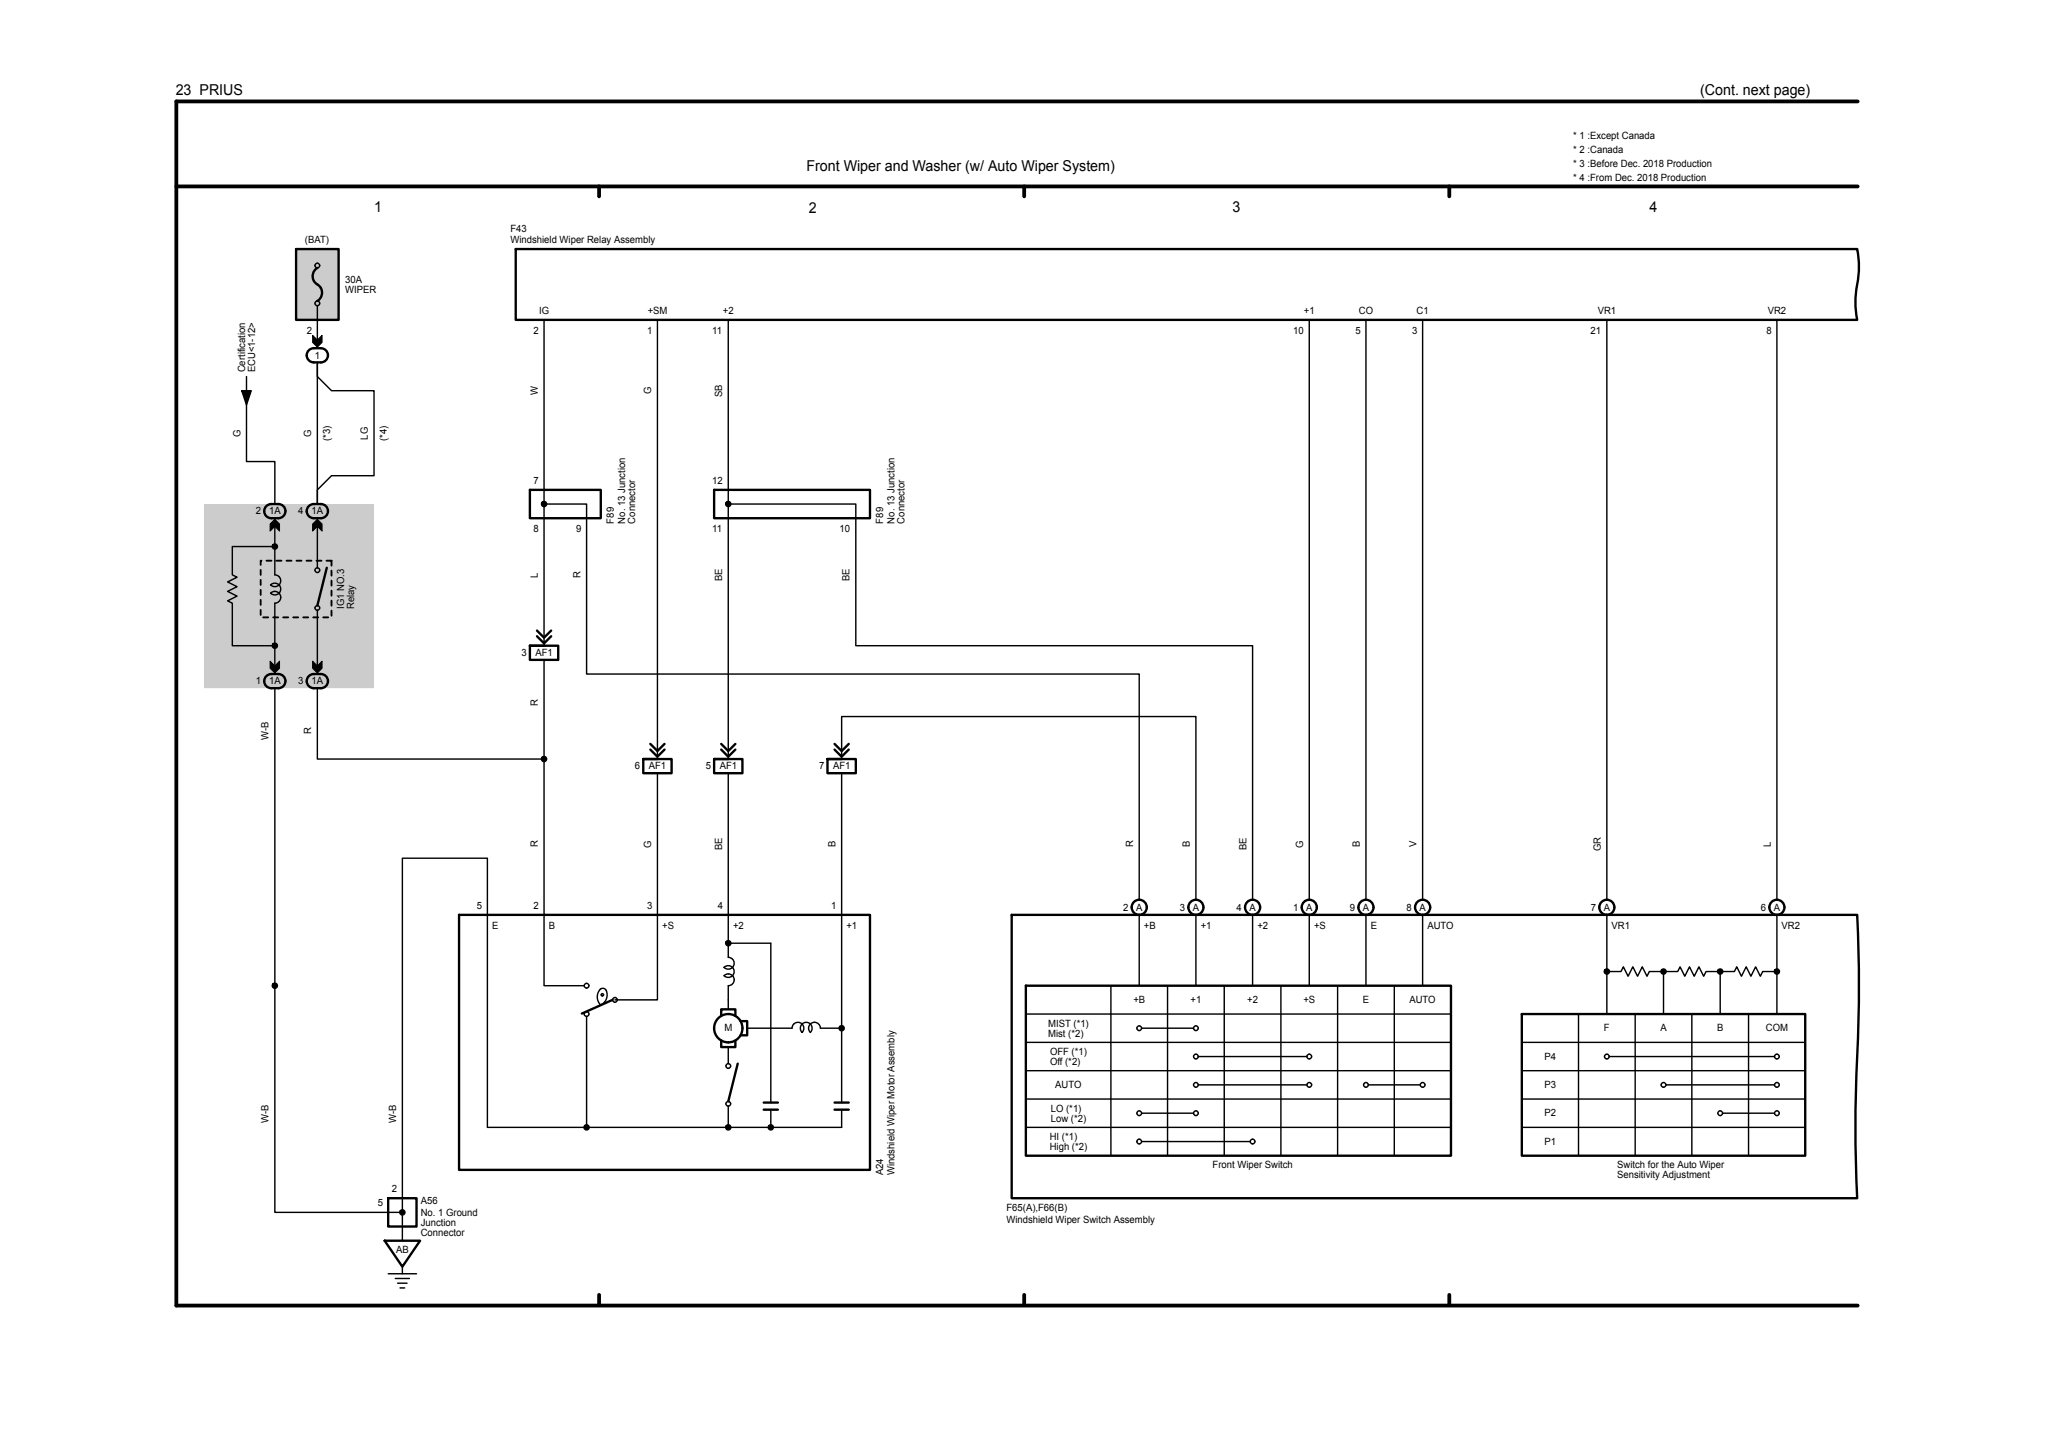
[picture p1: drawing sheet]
<svg xmlns="http://www.w3.org/2000/svg" width="297mm" height="210mm" viewBox="0 0 297 210" stroke-linecap="round" stroke-linejoin="round" font-family="sans-serif">
<path d="M269.5 14.7h-243.9v174.8h243.9M25.6 27.1h243.9M86.9 27v1.5M148.6 27v1.5M210.3 27v1.5M86.9 187.9v1.5M148.6 187.9v1.5M210.3 187.9v1.5" fill="none" stroke="#000" stroke-width=".55"/>
<g fill="#ccc">
<path d="M29.6 73.2h24.7v26.7h-24.7z"/>
<path d="M43 36.1h6.1v10.3h-6.1z"/>
</g>
<g fill="none" stroke="#000" stroke-width=".34">
<path d="M43 36.1h6.1v10.3h-6.1zM46 38.9a1.43 1.43 0 0 0 .2 2.5 1.4 1.4 0 0 1-.2 2.3M74.8 36.1h194.7a16.9 16.9 0 0 1-.3 6.7v1.4l.3 2.2h-194.7zM44.7 51l.2-.3a2.23 2.23 0 0 1 2.5 .3 1.03 1.03 0 0 1 .1 1 1.03 1.03 0 0 1-.9 .6h-1.1a1.03 1.03 0 0 1-.9-.6 1.03 1.03 0 0 1 .1-1zM38.8 73.3a2.22 2.22 0 0 1 2.4 .3 1.03 1.03 0 0 1 .1 1 1.03 1.03 0 0 1-.9 .6h-1a1.03 1.03 0 0 1-1-.7 1.03 1.03 0 0 1 .4-1.2zM44.9 73.3a2.23 2.23 0 0 1 2.5 .3 1.03 1.03 0 0 1 .1 1 1.03 1.03 0 0 1-.9 .6h-1.1a1.03 1.03 0 0 1-.9-.7 1.03 1.03 0 0 1 .3-1.2zM76.9 71.1h10.3v4.1h-10.3zM103.6 71.1h22.6v4.1h-22.6zM38.8 98a2.22 2.22 0 0 1 2.4 .2 1.03 1.03 0 0 1 .1 1.1 1.03 1.03 0 0 1-.9 .6h-1a1.03 1.03 0 0 1-1-.7 1.03 1.03 0 0 1 .4-1.2zM44.9 98a2.22 2.22 0 0 1 2.5 .2 1.03 1.03 0 0 1 .1 1.1 1.03 1.03 0 0 1-.9 .6h-1.1a1.03 1.03 0 0 1-.9-.7 1.03 1.03 0 0 1 .3-1.2zM47.4 82.4l-1.4 5.5M76.9 93.7h4.1v2.1h-4.1z"/>
<path d="M76.9 93.7h2M77.9 92.3l1 1.1 1.1-1.1M77.9 91.5l1 1 1.1-1M93.3 110.2h4.1v2h-4.1zM93.3 110.2h2.1M94.4 108.8l1 1 1-1M94.4 108l1 1 1-1M103.6 110.2h4.1v2h-4.1zM103.6 110.2h2.1M104.6 108l1.1 1 1-1M104.6 108.8l1.1 1 1-1M120.1 110.2h4.1v2h-4.1z"/>
<path d="M120.1 110.2h2M121.1 108.8l1 1 1-1M121.1 108l1 1 1-1M66.6 132.8h59.6v37h-59.6zM146.8 132.8h122.7a239.5 239.5 0 0 1-.2 25l-.1 7.2 .3 8.9h-122.7zM88.9 145.1l-4.5 2M104.6 151v1h2.1v-1M104.6 147.4v-.9h2.1v.9M107 154.4l-1.3 5.4M107.4 148.2h1v2.1h-1M148.8 143.1h61.7v24.6h-61.7zM220.8 147.2h41.1v20.5h-41.1z"/>
<path d="M56.3 173.9h4.1v4.1h-4.1zM110.8 161h2.1M110.8 160h2.1M121.1 161h2M121.1 160h2M55.8 180.1h5.1l-2.5 3.7z"/>
<circle cx="165.3" cy="131.7" r="1.1"/>
<circle cx="173.5" cy="131.7" r="1.1"/>
<circle cx="181.7" cy="131.7" r="1.1"/>
<circle cx="190" cy="131.7" r="1.1"/>
<circle cx="198.2" cy="131.7" r="1.1"/>
<circle cx="206.4" cy="131.7" r="1.1"/>
<circle cx="233.1" cy="131.7" r="1.1"/>
<circle cx="257.8" cy="131.7" r="1.1"/>
<circle cx="105.7" cy="149.2" r="2.06"/>
</g>
<g fill="none" stroke="#000" stroke-width=".21">
<path d="M35.1 56.7h1.4l-.7 2.1-.7-2.1h.1l.6 1.6 .5-1.6h-.1l-.4 1.2-.4-1.2h.1l.3 .8 .2-.8M35.8 54.6v12.4h4.1v6.2M46 52.6v2l2.1 2.1h6.2v12.3h-6.2l-2.1 2.1v2.1zM46 44.4v6.1M78.9 46.4v47.3M95.4 46.4v63.8M105.7 46.4v63.8M190 46.4v84.2M198.2 46.4v84.2M206.4 46.4v84.2M233.1 46.4v84.2M257.8 46.4v84.2"/>
<path d="M39.6 79.1a.38 .38 0 0 0 .2 .6 .38 .38 0 0 0 .4-.4 .38 .38 0 0 0-.5-.3l-.1 .1 .1 .3 .2 .1 .2-.2-.2-.2h-.1l.1 .2h-6.2v4.1l.7 .4-1.4 .7 1.4 .6-1.4 .7 1.4 .7-1.4 .7 .7 .3v6.2h6.2l-.1-.2h.1l.2 .2-.1 .1-.2 .1-.2-.4a.38 .38 0 0 1 .6 0 .38 .38 0 0 1-.3 .6 .38 .38 0 0 1-.4-.5l.1-.1M39.9 75.2v8.2a.86 .86 0 0 1 .8 1.2 .86 .86 0 0 1-1.4 .3 .86 .86 0 0 1 1.2 0 .86 .86 0 0 1 0 1.2 .86 .86 0 0 1-1.2 0 .86 .86 0 0 1 1.4 .3 .86 .86 0 0 1-.8 1.1v10.3M46 75.2v7.2M78.7 72.9a.38 .38 0 0 0 .1 .6 .38 .38 0 0 0 .5-.4 .38 .38 0 0 0-.6-.3v.1v.3l.3 .2 .1-.2v-.2h-.3l.1 .2h6.2v24.6h80.2v32.8M105.4 72.9a.38 .38 0 0 0 .2 .6 .38 .38 0 0 0 .4-.4 .38 .38 0 0 0-.5-.3l-.1 .1 .1 .3 .2 .2 .1-.1v-.3h-.2l.1 .2h18.5v20.5h57.5v36.9M39.9 99.9v43.2M46 99.9v10.3h32.9l-.1-.2h.2l.1 .2v.1h-.3l-.1-.4a.38 .38 0 0 1 .6 .1 .38 .38 0 0 1-.3 .5 .38 .38 0 0 1-.4-.5l.1-.1M46 88.6v9.2M78.9 95.8v47.3h5.9M95.4 112.2v32.9h-6.2M105.7 112.2v26.7M122.1 110.2v-6.2h51.4v26.6"/>
<path d="M122.1 112.2v47.8M105.4 136.6a.38 .38 0 0 0 .1 .6 .38 .38 0 0 0 .5-.3 .38 .38 0 0 0-.5-.3h-.1l.1 .4 .2 .1 .1-.1v-.2l-.2-.1 .1 .2h6.1v23.1M105.7 138.9a.86 .86 0 0 1 .8 .6 .86 .86 0 0 1-.2 .9M165.3 132.8v10.3M173.5 132.8v10.3M181.7 132.8v10.3M190 132.8v10.3M198.2 132.8v10.3M206.4 132.8v10.3M233.1 132.8v14.4M257.8 132.8v14.4M39.6 142.8a.38 .38 0 0 0 .2 .6 .38 .38 0 0 0 .5-.4 .38 .38 0 0 0-.6-.3l-.1 .1 .1 .3 .2 .2 .2-.2-.1-.2h-.2l.1 .2"/>
<path d="M39.9 143.1v32.8h18.5l-.1-.1 .1-.1 .1 .1v.3h-.2l-.2-.4a.38 .38 0 0 1 .6 .1 .38 .38 0 0 1-.3 .5 .38 .38 0 0 1-.4-.5l.1-.1M85.1 147.5v16.1l-.1-.2h.1l.2 .2-.2 .2-.2-.1a.3 .3 0 0 1 .2-.5 .3 .3 0 0 1 .4 .3 .38 .38 0 0 1-.5 .5 .38 .38 0 0 1-.2-.6M87.1 143.6a.55 .55 0 0 1 .9 .1 1.64 1.64 0 0 1-.8 2.2 1.63 1.63 0 0 1-.1-2.3zM105.1 140.4a.85 .85 0 0 1 1.2 0 .86 .86 0 0 1-1.2 0zM105.7 152v2.4M106.3 140.4a.86 .86 0 0 1 0 1.2 .86 .86 0 0 1-1.2 0 .86 .86 0 0 1 1.4 .3 .86 .86 0 0 1-.8 1.2v3.4M121.8 149a.38 .38 0 0 0 .2 .6 .38 .38 0 0 0 .5-.4 .38 .38 0 0 0-.6-.3l-.1 .1 .1 .3 .1 .1h.3v-.2l-.1-.2h-.2l.1 .2h-3.1a.86 .86 0 0 0-1.2-.8 .86 .86 0 0 0-.2 1.4 .86 .86 0 0 0 0-1.2 .86 .86 0 0 0-1.2 0 .86 .86 0 0 0 0 1.2 .86 .86 0 0 0-.3-1.4 .86 .86 0 0 0-1.2 .8h-6.5M148.8 155.4h61.7M148.8 159.5h61.7M148.8 151.3h61.7M148.8 147.2h61.7M161.2 143.1v24.6"/>
<path d="M165.6 149.2h7.6M169.4 143.1v24.6M173.9 157.4h15.7M173.9 153.3h15.7M177.6 143.1v24.6M185.9 143.1v24.6M194.1 143.1v24.6M198.5 157.4h7.6M202.3 143.1v24.6M220.8 155.4h41.1M220.8 159.5h41.1M220.8 151.3h41.1"/>
<path d="M229 147.2v20.5M232.8 140.8a.38 .38 0 0 0 .2 .6 .38 .38 0 0 0 .5-.4 .38 .38 0 0 0-.6-.3l-.1 .1 .1 .3 .3 .1 .1-.2v-.1l-.3-.1 .1 .2h2.1l.3-.7 .7 1.4 .7-1.4 .7 1.4 .7-1.4 .7 1.4 .3-.7h2.1M233.5 153.3h24M237.2 147.2v20.5M241.1 140.8a.38 .38 0 0 0 .1 .6 .38 .38 0 0 0 .5-.4 .38 .38 0 0 0-.5-.3l-.1 .1 .1 .3 .2 .1 .2-.2-.1-.1-.2-.1 .1 .2M241.4 141h2l.4-.7 .6 1.4 .7-1.4 .7 1.4 .7-1.4 .7 1.4 .3-.7h2.1M241.4 141v6.2M241.7 157.4h15.8M245.5 147.2v20.5M249.3 140.8a.38 .38 0 0 0 .2 .6 .38 .38 0 0 0 .5-.4 .38 .38 0 0 0-.6-.3l-.1 .1 .1 .3 .2 .1 .1-.1v-.2l-.1-.1h-.1l.1 .2M249.6 141v6.2M253.7 147.2v20.5"/>
<path d="M257.5 140.8a.38 .38 0 0 0 .2 .6 .38 .38 0 0 0 .5-.4 .38 .38 0 0 0-.6-.3l-.1 .1 .1 .3 .1 .1 .3-.1v-.1l-.2-.2h-.1l.1 .2h-2l-.4 .7-.7-1.4-.7 1.4-.6-1.4-.7 1.4-.7-1.4-.4 .7h-2M105.7 160.5v3.1l-.1-.2 .2 .1v.2l-.2 .1-.2-.4a.38 .38 0 0 1 .6 0 .38 .38 0 0 1-.3 .6 .38 .38 0 0 1-.4-.5l.1-.1M111.8 161v2.6l-.1-.2 .3 .1v.1l-.1 .2-.3-.1a.3 .3 0 0 1 .2-.5 .3 .3 0 0 1 .4 .3 .38 .38 0 0 1-.4 .5 .38 .38 0 0 1-.3-.6M122.1 161v2.6h-51.4v-39h-12.3v55.5M148.8 163.6h61.7M165.6 161.6h7.6M165.6 165.7h15.8M220.8 163.6h41.1M249.9 161.6h7.6M56.3 184.9h4.1M57.4 185.5h2M57.7 186.2h1.4"/>
<path d="M58 186.9h.7M58.4 183.8v1.1"/>
<circle cx="46" cy="38.5" r=".34"/>
<circle cx="46" cy="44" r=".34"/>
<circle cx="46" cy="88.2" r=".34"/>
<circle cx="46" cy="82.7" r=".34"/>
<circle cx="85.1" cy="143.1" r=".34"/>
<circle cx="85.1" cy="147.2" r=".34"/>
<circle cx="87.4" cy="144.4" r=".17"/>
<circle cx="89.2" cy="145.1" r=".34"/>
<circle cx="105.7" cy="154.7" r=".34"/>
<circle cx="165.3" cy="149.2" r=".34"/>
<circle cx="173.5" cy="153.3" r=".34"/>
<circle cx="173.5" cy="149.2" r=".34"/>
<circle cx="173.5" cy="157.4" r=".34"/>
<circle cx="190" cy="157.4" r=".34"/>
<circle cx="190" cy="153.3" r=".34"/>
<circle cx="198.2" cy="157.4" r=".34"/>
<circle cx="206.4" cy="157.4" r=".34"/>
<circle cx="233.1" cy="153.3" r=".34"/>
<circle cx="241.4" cy="157.4" r=".34"/>
<circle cx="257.8" cy="157.4" r=".34"/>
<circle cx="257.8" cy="153.3" r=".34"/>
<circle cx="105.7" cy="160.2" r=".34"/>
<circle cx="165.3" cy="161.6" r=".34"/>
<circle cx="165.3" cy="165.7" r=".34"/>
<circle cx="173.5" cy="161.6" r=".34"/>
<circle cx="181.7" cy="165.7" r=".34"/>
<circle cx="249.6" cy="161.6" r=".34"/>
<circle cx="257.8" cy="161.6" r=".34"/>
</g>
<path d="M45.4 48.7l.6 .7 .7-.7v1l-.7 .7-.6-.7zM39.2 76l.7-.6 .7 .6v1.1l-.7-.7-.7 .7zM45.4 76l.6-.6 .7 .6v1.1l-.7-.7-.6 .7zM39.2 96l.7 .6 .7-.6v1l-.7 .7-.7-.7zM45.4 96l.6 .6 .7-.6v1l-.7 .7-.6-.7z" fill="#000"/>
<path d="M45.4 48.7l.6 .7 .7-.7v1l-.7 .7-.6-.7zM39.2 76l.7-.6 .7 .6v1.1l-.7-.7-.7 .7zM45.4 76l.6-.6 .7 .6v1.1l-.7-.7-.6 .7zM39.2 96l.7 .6 .7-.6v1l-.7 .7-.7-.7zM45.4 96l.6 .6 .7-.6v1l-.7 .7-.6-.7z" fill="none" stroke="#000" stroke-width=".15"/>
<path d="M48.1 81.4h-10.3v8.2h10.3v-8.2" fill="none" stroke="#000" stroke-width=".27" stroke-dasharray=".7 .7"/>
<g font-size="2.2">
<text x="25.5" y="13.8">23 PRIUS</text>
<text x="246.7" y="13.8">(Cont. next page)</text>
<text x="117" y="24.8">Front Wiper and Washer (w/ Auto Wiper System)</text>
<text x="54.3" y="30.7">1</text>
<text x="117.3" y="30.8">2</text>
<text x="178.8" y="30.8">3</text>
<text x="239.3" y="30.7">4</text>
</g>
<g font-size="1.5">
<text x="228.3" y="20.2">* 1 :Except Canada</text>
<text x="228.3" y="22.2">* 2 :Canada</text>
<text x="228.3" y="24.3">* 3 :Before Dec. 2018 Production</text>
<text x="228.3" y="26.3">* 4 :From Dec. 2018 Production</text>
<text x="44.3" y="35.2">(BAT)</text>
<text x="74.1" y="33.6">F43</text>
<text x="74.1" y="35.2">Windshield Wiper Relay Assembly</text>
<text x="50.1" y="41.1">30A</text>
<text x="50.1" y="42.5">WIPER</text>
<text x="78.2" y="45.5">IG</text>
<text x="94" y="45.5">+SM</text>
<text x="104.9" y="45.5">+2</text>
<text x="189.2" y="45.5">+1</text>
<text x="197.2" y="45.5">CO</text>
<text x="205.5" y="45.5">C1</text>
<text x="231.8" y="45.5">VR1</text>
<text x="256.5" y="45.5">VR2</text>
<text x="44.5" y="48.4">2</text>
<text x="45.7" y="52">1</text>
<text x="77.4" y="48.4">2</text>
<text x="93.9" y="48.4">1</text>
<text x="103.3" y="48.4">11</text>
<text x="187.6" y="48.4">10</text>
<text x="196.7" y="48.4">5</text>
<text x="204.9" y="48.4">3</text>
<text x="230.8" y="48.4">21</text>
<text x="256.3" y="48.4">8</text>
<text x="35.6" y="54" transform="rotate(-90 35.6 54)">Certification</text>
<text x="37" y="54" transform="rotate(-90 37 54)">ECU&lt;1-12&gt;</text>
<text x="78" y="57.4" transform="rotate(-90 78 57.4)">W</text>
<text x="94.5" y="57.2" transform="rotate(-90 94.5 57.2)">G</text>
<text x="104.8" y="57.6" transform="rotate(-90 104.8 57.6)">SB</text>
<text x="34.9" y="63.4" transform="rotate(-90 34.9 63.4)">G</text>
<text x="45.1" y="63.4" transform="rotate(-90 45.1 63.4)">G</text>
<text x="47.9" y="64" transform="rotate(-90 47.9 64)">(*3)</text>
<text x="53.4" y="63.8" transform="rotate(-90 53.4 63.8)">LG</text>
<text x="56.1" y="64" transform="rotate(-90 56.1 64)">(*4)</text>
<text x="77.4" y="70.2">7</text>
<text x="103.3" y="70.2">12</text>
<text x="37.1" y="74.7">2</text>
<text x="39" y="74.7">1A</text>
<text x="43.3" y="74.7">4</text>
<text x="45.2" y="74.7">1A</text>
<text x="77.4" y="77.2">8</text>
<text x="83.6" y="77.2">9</text>
<text x="89.1" y="76" transform="rotate(-90 89.1 76)">F89</text>
<text x="90.7" y="76" transform="rotate(-90 90.7 76)">No. 13 Junction</text>
<text x="92.2" y="76" transform="rotate(-90 92.2 76)">Connector</text>
<text x="103.3" y="77.2">11</text>
<text x="121.8" y="77.2">10</text>
<text x="128.1" y="76" transform="rotate(-90 128.1 76)">F89</text>
<text x="129.8" y="76" transform="rotate(-90 129.8 76)">No. 13 Junction</text>
<text x="131.2" y="76" transform="rotate(-90 131.2 76)">Connector</text>
<text x="78" y="83.8" transform="rotate(-90 78 83.8)">L</text>
<text x="84.2" y="83.9" transform="rotate(-90 84.2 83.9)">R</text>
<text x="49.9" y="88.4" transform="rotate(-90 49.9 88.4)">IG1 NO.3</text>
<text x="51.4" y="88.4" transform="rotate(-90 51.4 88.4)">Relay</text>
<text x="104.8" y="84.3" transform="rotate(-90 104.8 84.3)">BE</text>
<text x="123.3" y="84.3" transform="rotate(-90 123.3 84.3)">BE</text>
<text x="75.7" y="95.2">3</text>
<text x="77.7" y="95.2">AF1</text>
<text x="37.1" y="99.3">1</text>
<text x="39" y="99.3">1A</text>
<text x="43.3" y="99.3">3</text>
<text x="45.2" y="99.3">1A</text>
<text x="39" y="107.4" transform="rotate(-90 39 107.4)">W-B</text>
<text x="45.1" y="106.5" transform="rotate(-90 45.1 106.5)">R</text>
<text x="78" y="102.4" transform="rotate(-90 78 102.4)">R</text>
<text x="92.1" y="111.7">6</text>
<text x="94.1" y="111.7">AF1</text>
<text x="102.4" y="111.7">5</text>
<text x="104.4" y="111.7">AF1</text>
<text x="118.8" y="111.7">7</text>
<text x="120.9" y="111.7">AF1</text>
<text x="78" y="123" transform="rotate(-90 78 123)">R</text>
<text x="94.5" y="123" transform="rotate(-90 94.5 123)">G</text>
<text x="104.8" y="123.4" transform="rotate(-90 104.8 123.4)">BE</text>
<text x="121.2" y="123" transform="rotate(-90 121.2 123)">B</text>
<text x="164.4" y="123" transform="rotate(-90 164.4 123)">R</text>
<text x="172.6" y="123" transform="rotate(-90 172.6 123)">B</text>
<text x="180.8" y="123.4" transform="rotate(-90 180.8 123.4)">BE</text>
<text x="189.1" y="123" transform="rotate(-90 189.1 123)">G</text>
<text x="197.3" y="123" transform="rotate(-90 197.3 123)">B</text>
<text x="205.5" y="123" transform="rotate(-90 205.5 123)">V</text>
<text x="232.2" y="123.5" transform="rotate(-90 232.2 123.5)">GR</text>
<text x="256.9" y="122.9" transform="rotate(-90 256.9 122.9)">L</text>
<text x="69.2" y="131.9">5</text>
<text x="77.4" y="131.9">2</text>
<text x="93.9" y="131.9">3</text>
<text x="104.2" y="131.9">4</text>
<text x="120.6" y="131.9">1</text>
<text x="71.4" y="134.8">E</text>
<text x="79.6" y="134.8">B</text>
<text x="96.1" y="134.8">+S</text>
<text x="106.4" y="134.8">+2</text>
<text x="122.8" y="134.8">+1</text>
<text x="163" y="132.2">2</text>
<text x="164.8" y="132.2">A</text>
<text x="166" y="134.8">+B</text>
<text x="171.2" y="132.2">3</text>
<text x="173.1" y="132.2">A</text>
<text x="174.2" y="134.8">+1</text>
<text x="179.4" y="132.2">4</text>
<text x="181.3" y="132.2">A</text>
<text x="182.4" y="134.8">+2</text>
<text x="187.6" y="132.2">1</text>
<text x="189.5" y="132.2">A</text>
<text x="190.7" y="134.8">+S</text>
<text x="195.9" y="132.2">9</text>
<text x="197.7" y="132.2">A</text>
<text x="198.9" y="134.8">E</text>
<text x="204.1" y="132.2">8</text>
<text x="206" y="132.2">A</text>
<text x="207.1" y="134.8">AUTO</text>
<text x="230.8" y="132.2">7</text>
<text x="232.7" y="132.2">A</text>
<text x="233.8" y="134.8">VR1</text>
<text x="255.5" y="132.2">6</text>
<text x="257.4" y="132.2">A</text>
<text x="258.5" y="134.8">VR2</text>
<text x="105.1" y="149.7">M</text>
<text x="152.1" y="149">MIST (*1)</text>
<text x="164.4" y="145.6">+B</text>
<text x="172.7" y="145.6">+1</text>
<text x="181" y="145.6">+2</text>
<text x="189.1" y="145.6">+S</text>
<text x="197.7" y="145.6">E</text>
<text x="204.5" y="145.6">AUTO</text>
<text x="232.7" y="149.7">F</text>
<text x="240.9" y="149.7">A</text>
<text x="249.1" y="149.7">B</text>
<text x="256.2" y="149.7">COM</text>
<text x="152.1" y="150.5">Mist (*2)</text>
<text x="152.3" y="153.1">OFF (*1)</text>
<text x="152.3" y="154.6">Off (*2)</text>
<text x="224.1" y="153.8">P4</text>
<text x="152.5" y="161.3">LO (*1)</text>
<text x="153.1" y="157.9">AUTO</text>
<text x="224.1" y="157.9">P3</text>
<text x="39" y="162.9" transform="rotate(-90 39 162.9)">W-B</text>
<text x="57.5" y="162.9" transform="rotate(-90 57.5 162.9)">W-B</text>
<text x="152.3" y="165.5">HI (*1)</text>
<text x="152.3" y="166.9">High (*2)</text>
<text x="152.5" y="162.8">Low (*2)</text>
<text x="224.1" y="162">P2</text>
<text x="224.1" y="166.1">P1</text>
<text x="56.9" y="173">2</text>
<text x="128.1" y="170.6" transform="rotate(-90 128.1 170.6)">A24</text>
<text x="129.8" y="170.6" transform="rotate(-90 129.8 170.6)">Windshield Wiper Motor Assembly</text>
<text x="175.9" y="169.6">Front Wiper Switch</text>
<text x="234.6" y="169.6">Switch for the Auto Wiper</text>
<text x="234.6" y="171">Sensitivity Adjustment</text>
<text x="54.8" y="175.1">5</text>
<text x="61" y="174.7">A56</text>
<text x="61" y="176.4">No. 1 Ground</text>
<text x="61" y="177.9">Junction</text>
<text x="61" y="179.3">Connector</text>
<text x="146" y="177.5">Windshield Wiper Switch Assembly</text>
<text x="146" y="175.8">F65(A),F66(B)</text>
<text x="57.5" y="181.9">AB</text>
</g>
</svg>
